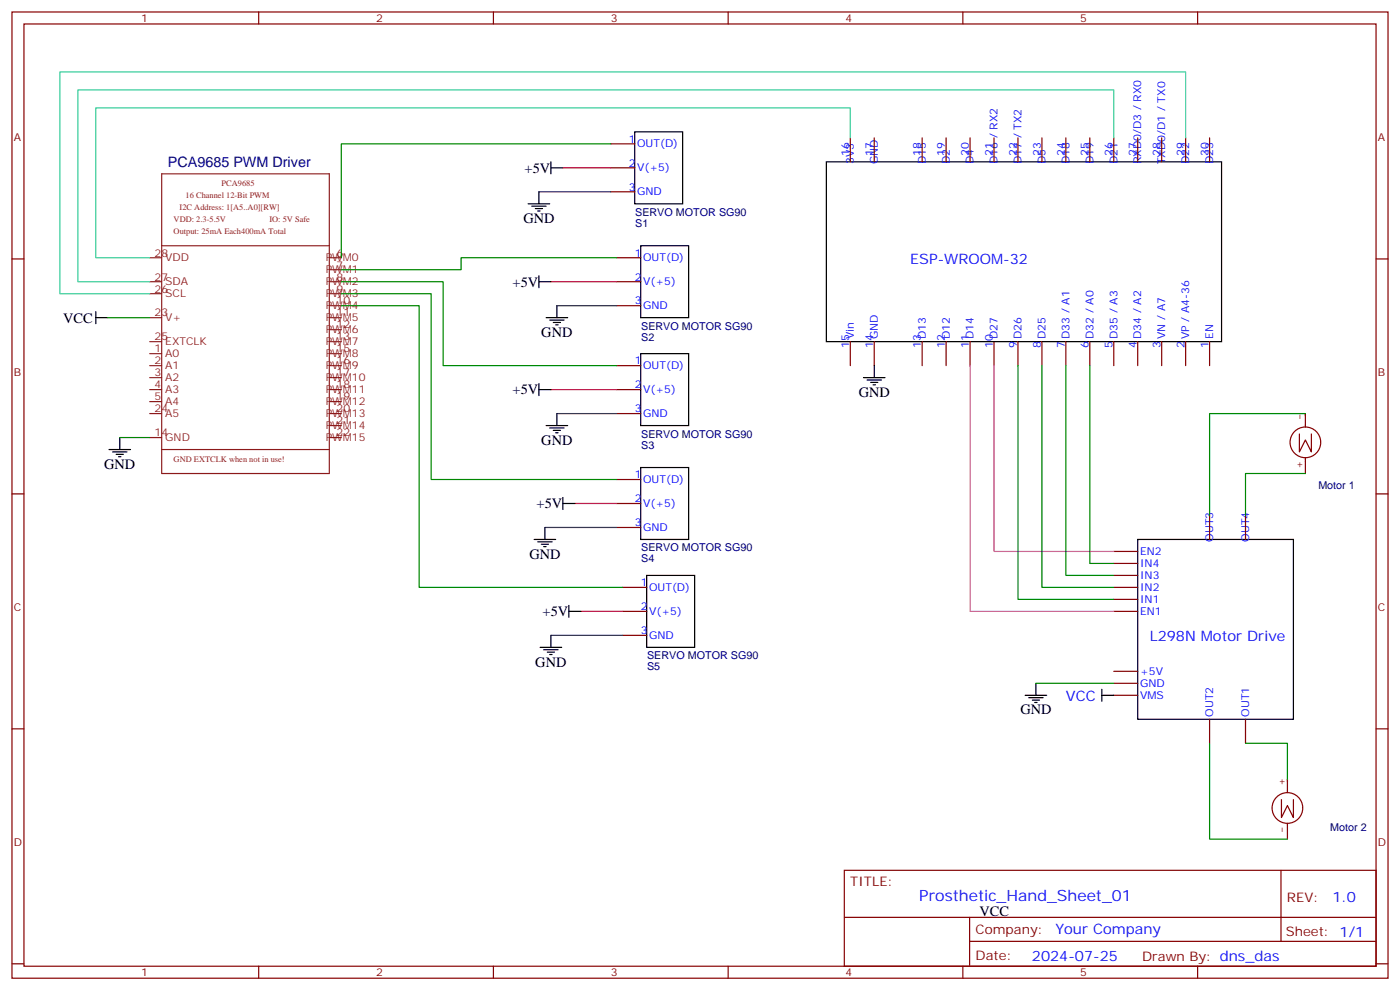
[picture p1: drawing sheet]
<svg xmlns="http://www.w3.org/2000/svg" width="412mm" height="292mm" viewBox="0 0 412 292" stroke-linecap="round" stroke-linejoin="round" font-family="sans-serif">
<g fill="none" stroke="#870000" stroke-width=".35">
<path d="M3.5 3.5h405.4v284.4h-405.4zM7.1 7.1h398.2v277.2h-398.2zM76.2 3.5v3.6M145.3 3.5v3.6M214.5 3.5v3.6M283.6 3.5v3.6M352.8 3.5v3.6M179.9 42.3h7.1M179.9 49.4h7.1M179.9 56.4h7.1M250.5 40.6v7M257.5 40.6v7"/>
<path d="M271.6 40.6v7M278.7 40.6v7M285.8 40.6v7M292.8 40.6v7M299.9 40.6v7M306.9 40.6v7M314 40.6v7M321 40.6v7M328.1 40.6v7M335.1 40.6v7M342.2 40.6v7M349.2 40.6v7"/>
<path d="M356.3 40.6v7M3.5 76.2h3.6M181.7 75.8h7M405.3 76.2h3.6M181.7 82.9h7M181.7 90h7M181.7 107.6h7M181.7 114.7h7M250.5 100.5v7.1M257.5 100.5v7.1M271.6 100.5v7.1M278.7 100.5v7.1"/>
<path d="M285.8 100.5v7.1M292.8 100.5v7.1M299.9 100.5v7.1M306.9 100.5v7.1M314 100.5v7.1M321 100.5v7.1M328.1 100.5v7.1M335.1 100.5v7.1M342.2 100.5v7.1M349.2 100.5v7.1M356.3 100.5v7.1M181.7 121.7h7"/>
<path d="M3.5 145.3h3.6M181.7 141.1h7M181.7 148.2h7M181.7 155.2h7M356.3 151.7v7.1M366.9 151.7v7.1M405.3 145.3h3.6M183.4 172.9h7.1M183.4 179.9h7.1M328.1 162.3h7M328.1 165.8h7M328.1 169.3h7"/>
<path d="M328.1 176.4h7M328.1 172.9h7M328.1 179.9h7M183.4 187h7.1M328.1 197.6h7M3.5 214.5h3.6M328.1 204.6h7M328.1 201.1h7M356.3 211.7v7M366.9 211.7v7M405.3 214.5h3.6M248.7 256.1h156.6v28.2h-156.6z"/>
<path d="M377.3 256.1v20.9M248.7 270h156.5M285.6 277h119.6M285.6 270v14.1M3.5 283.6h3.6M76.2 284.3v3.6M145.3 284.3v3.6M214.5 284.3v3.6M283.6 284.3v3.6M352.8 284.3v3.6M405.3 283.6h3.6"/>
</g>
<g fill="none" stroke="#000" stroke-width=".35">
<path d="M187 38.8h14.1v21.2h-14.1zM155.6 60h6.3M158.7 56.4v3.6M162.3 49.4h3.5M162.3 47.6v3.6M243.4 47.6h116.4v52.9h-116.4zM156.6 60.7h4.3M157.7 61.4h2.1M158.4 62.1h.7M188.7 72.3h14.1v21.2h-14.1zM28.2 93.5h3.5M28.2 91.7v3.5"/>
<path d="M158.7 81.1v3.6M158.7 82.9h3.6M160.9 93.5h6.3M161.9 94.2h4.3M163 94.9h2.1M163.7 95.6h.7M164 90v3.5M158.7 114.7h3.6M158.7 112.9v3.5M188.7 104.1h14.1v21.1h-14.1zM254.4 111.1h6.3M255.4 111.8h4.2"/>
<path d="M256.5 112.5h2.1M257.2 113.2h.7M257.5 107.6v3.5M32.1 132.3h6.4M33.2 133h4.2M34.2 133.7h2.1M34.9 134.4h.7M35.3 128.8v3.5M160.9 125.2h6.3M161.9 125.9h4.3M163 126.6h2.1M163.7 127.4h.7"/>
<path d="M164 121.7v3.5M188.7 137.6h14.1v21.2h-14.1zM157.3 158.8h6.4M158.4 159.5h4.2M160.5 155.2v3.6M165.8 148.2h3.5M165.8 146.4v3.5M335.1 158.8h45.9v52.9h-45.9zM159.5 160.2h2.1M160.2 160.9h.7M167.6 179.9h3.5M167.6 178.2v3.5"/>
<path d="M190.5 169.3h14.1v21.2h-14.1zM159.1 190.5h6.4M160.2 191.2h4.2M161.2 191.9h2.1M161.9 192.6h.7M162.3 187v3.5M302 204.6h6.3M303 205.3h4.3M304.1 206h2.1M304.8 206.7h.7M305.2 201.1v3.5M324.6 204.6h3.5"/>
<path d="M324.6 202.8v3.6"/>
</g>
<path d="M382.8 127.7v5.3l1.7-3.5 1.8 3.5v-5.3M384.5 121.7v4M384.5 134.7v4.6M389 130a4.5 4.5 0 0 0-6.6-3.8 4.5 4.5 0 0 0-.5 7.6 4.5 4.5 0 0 0 7.1-2.8v-.8M377.5 235.3v5.3l1.7-3.5 1.8 3.5v-5.3M379.2 229.3v4M383.7 237.6a4.5 4.5 0 0 0-6.6-3.8 4.5 4.5 0 0 0-.5 7.6 4.5 4.5 0 0 0 7.1-2.8l.1-.8M379.2 242.3v4.6" fill="none" stroke="#850000" stroke-width=".35"/>
<g fill="none" stroke="#008700" stroke-width=".35">
<path d="M179.9 42.3h-79.4v33.5M181.7 75.8h-45.9v3.6h-35.3M31.7 93.5h12.4M100.5 82.9h30v24.7h51.2M100.5 86.4h26.5v54.7h54.7M100.5 90h23v82.9h59.9M299.9 107.6v68.8h28.2M306.9 107.6v65.3h21.2M314 107.6v61.7h14.1M321 107.6v58.2h7.1M35.3 128.8h8.8M384.5 139.3h-17.6v12.4"/>
<path d="M384.5 121.7h-28.2v30M305.2 201.1h22.9M356.3 218.7v28.2h22.9M366.9 218.7h12.3v10.6"/>
</g>
<path d="M165.8 49.4h14.1M162.3 82.9h19.4M162.3 114.7h19.4M169.3 148.2h12.4M171.1 179.9h12.3" fill="none" stroke="#f00" stroke-width=".35"/>
<path d="M158.7 56.4h21.2M164 90h17.7M164 121.7h17.7M160.5 155.2h21.2M162.3 187h21.1" fill="none" stroke="#333" stroke-width=".35"/>
<path d="M285.8 107.6v72.3h42.3M292.8 107.6v54.7h35.3" fill="none" stroke="#f0f" stroke-width=".35"/>
<g fill="none" stroke="#8c2424" stroke-width=".35">
<path d="M47.6 51.2h49.4v88.1h-49.4zM44.1 75.8h3.5M47.6 72.3h49.4M97 75.8h3.5M97 79.4h3.5M44.1 82.9h3.5M44.1 86.4h3.5M44.1 93.5h3.5M97 82.9h3.5M97 86.4h3.5M97 90h3.5M97 93.5h3.5"/>
<path d="M97 97h3.5M44.1 100.5h3.5M44.1 104.1h3.5M44.1 107.6h3.5M44.1 111.1h3.5M44.1 114.7h3.5M44.1 118.2h3.5M97 100.5h3.5M97 104.1h3.5M97 107.6h3.5M97 111.1h3.5M97 114.7h3.5"/>
<path d="M97 118.2h3.5M44.1 121.7h3.5M44.1 128.8h3.5M47.6 132.3h49.4M97 121.7h3.5M97 125.2h3.5M97 128.8h3.5"/>
</g>
<path d="M250.5 40.6v-8.8h-222.3v44h15.9M328.1 40.6v-14.1h-305.2v56.4h21.2M349.2 40.6v-19.4h-331.6v65.2h26.5" fill="none" stroke="#3c9" stroke-width=".35"/>
<text font-size="4.6" fill="#00f" x="270.8" y="265.1">Prosthetic_Hand_Sheet_01</text>
<text font-size="4.2" fill="#000080" x="49.4" y="49.1">PCA9685 PWM Driver</text>
<g font-size="4.2">
<text x="154.5" y="50.8">+5V</text>
<text x="154.2" y="65.6">GND</text>
<text x="151" y="84.3">+5V</text>
<text x="18.6" y="94.9">VCC</text>
<text x="159.5" y="99.1">GND</text>
<text x="151" y="116.1">+5V</text>
<text x="252.9" y="116.8">GND</text>
<text x="159.5" y="130.9">GND</text>
<text x="30.7" y="137.9">GND</text>
<text x="158.1" y="149.6">+5V</text>
<text x="155.9" y="164.4">GND</text>
<text x="159.8" y="181.3">+5V</text>
<text x="157.7" y="196.1">GND</text>
<text x="300.6" y="210.3">GND</text>
<text x="288.5" y="269.5">VCC</text>
</g>
<g font-size="4.2" fill="#00f">
<text x="268.1" y="77.6">ESP-WROOM-32</text>
<text x="338.7" y="188.7">L298N Motor Drive</text>
<text x="314" y="206.4">VCC</text>
<text x="392.5" y="265.4">1.0</text>
<text x="310.9" y="274.9">Your Company</text>
<text x="304" y="282.7">2024-07-25</text>
</g>
<g font-size="3.9" fill="#800">
<text x="250.5" y="260.7">TITLE:</text>
<text x="379.1" y="265.4">REV:</text>
<text x="287.4" y="274.9">Company:</text>
<text x="378.7" y="275.5">Sheet: 1/1</text>
<text x="287.4" y="282.6">Date:</text>
<text x="336.4" y="282.7">Draw</text>
<text x="346.6" y="282.7">n By: dns_das</text>
</g>
<g font-size="3.2" fill="#800">
<text x="41.6" y="6.5">1</text>
<text x="110.8" y="6.5">2</text>
<text x="179.9" y="6.5">3</text>
<text x="249.1" y="6.5">4</text>
<text x="318.2" y="6.5">5</text>
<text x="4.1" y="41.6">A</text>
<text x="405.9" y="41.6">A</text>
<text x="4.1" y="110.8">B</text>
<text x="405.9" y="110.8">B</text>
<text x="4.1" y="179.9">C</text>
<text x="405.9" y="179.9">C</text>
<text x="4.1" y="249.1">D</text>
<text x="405.9" y="249.1">D</text>
<text x="41.6" y="287.3">1</text>
<text x="110.8" y="287.3">2</text>
<text x="179.9" y="287.3">3</text>
<text x="249.1" y="287.3">4</text>
<text x="318.2" y="287.3">5</text>
</g>
<g font-size="3.2" fill="#00f">
<text x="185.2" y="42">1</text>
<text x="187.7" y="43.4">OUT(D)</text>
<text x="250.1" y="45.9" transform="rotate(-90 250.1 45.9)">16</text>
<text x="257.2" y="45.9" transform="rotate(-90 257.2 45.9)">17</text>
<text x="271.3" y="45.9" transform="rotate(-90 271.3 45.9)">18</text>
<text x="278.3" y="45.9" transform="rotate(-90 278.3 45.9)">19</text>
<text x="285.4" y="45.9" transform="rotate(-90 285.4 45.9)">20</text>
<text x="292.5" y="45.9" transform="rotate(-90 292.5 45.9)">21</text>
<text x="299.5" y="45.9" transform="rotate(-90 299.5 45.9)">22</text>
<text x="306.6" y="45.9" transform="rotate(-90 306.6 45.9)">23</text>
<text x="313.6" y="45.9" transform="rotate(-90 313.6 45.9)">24</text>
<text x="320.7" y="45.9" transform="rotate(-90 320.7 45.9)">25</text>
<text x="327.7" y="45.9" transform="rotate(-90 327.7 45.9)">26</text>
<text x="334.8" y="45.9" transform="rotate(-90 334.8 45.9)">27</text>
<text x="341.8" y="45.9" transform="rotate(-90 341.8 45.9)">28</text>
<text x="348.9" y="45.9" transform="rotate(-90 348.9 45.9)">29</text>
<text x="356" y="45.9" transform="rotate(-90 356 45.9)">30</text>
<text x="185.2" y="49">2</text>
<text x="187.7" y="50.4">V(+5)</text>
<text x="251.5" y="48.3" transform="rotate(-90 251.5 48.3)">3V3</text>
<text x="258.6" y="48.3" transform="rotate(-90 258.6 48.3)">GND</text>
<text x="272.7" y="48.3" transform="rotate(-90 272.7 48.3)">D15</text>
<text x="279.8" y="48.3" transform="rotate(-90 279.8 48.3)">D2</text>
<text x="286.8" y="48.3" transform="rotate(-90 286.8 48.3)">D4</text>
<text x="293.9" y="48.3" transform="rotate(-90 293.9 48.3)">D16 / RX2</text>
<text x="300.9" y="48.3" transform="rotate(-90 300.9 48.3)">D17 / TX2</text>
<text x="308" y="48.3" transform="rotate(-90 308 48.3)">D5</text>
<text x="315" y="48.3" transform="rotate(-90 315 48.3)">D18</text>
<text x="322.1" y="48.3" transform="rotate(-90 322.1 48.3)">D19</text>
<text x="329.1" y="48.3" transform="rotate(-90 329.1 48.3)">D21</text>
<text x="336.2" y="48.3" transform="rotate(-90 336.2 48.3)">RXD0/D3 / RX0</text>
<text x="343.3" y="48.3" transform="rotate(-90 343.3 48.3)">TXD0/D1 / TX0</text>
<text x="350.3" y="48.3" transform="rotate(-90 350.3 48.3)">D22</text>
<text x="357.4" y="48.3" transform="rotate(-90 357.4 48.3)">D23</text>
<text x="185.2" y="56.1">3</text>
<text x="187.7" y="57.5">GND</text>
<text x="187" y="75.5">1</text>
<text x="189.4" y="76.9">OUT(D)</text>
<text x="187" y="82.5">2</text>
<text x="189.4" y="84">V(+5)</text>
<text x="187" y="89.6">3</text>
<text x="189.4" y="91">GND</text>
<text x="251.5" y="99.8" transform="rotate(-90 251.5 99.8)">Vin</text>
<text x="258.6" y="99.8" transform="rotate(-90 258.6 99.8)">GND</text>
<text x="272.7" y="99.8" transform="rotate(-90 272.7 99.8)">D13</text>
<text x="279.8" y="99.8" transform="rotate(-90 279.8 99.8)">D12</text>
<text x="286.8" y="99.8" transform="rotate(-90 286.8 99.8)">D14</text>
<text x="293.9" y="99.8" transform="rotate(-90 293.9 99.8)">D27</text>
<text x="300.9" y="99.8" transform="rotate(-90 300.9 99.8)">D26</text>
<text x="308" y="99.8" transform="rotate(-90 308 99.8)">D25</text>
<text x="315" y="99.8" transform="rotate(-90 315 99.8)">D33 / A1</text>
<text x="322.1" y="99.8" transform="rotate(-90 322.1 99.8)">D32 / A0</text>
<text x="329.1" y="99.8" transform="rotate(-90 329.1 99.8)">D35 / A3</text>
<text x="336.2" y="99.8" transform="rotate(-90 336.2 99.8)">D34 / A2</text>
<text x="343.3" y="99.8" transform="rotate(-90 343.3 99.8)">VN / A7</text>
<text x="350.3" y="99.8" transform="rotate(-90 350.3 99.8)">VP / A4-36</text>
<text x="357.4" y="99.8" transform="rotate(-90 357.4 99.8)">EN</text>
<text x="187" y="107.2">1</text>
<text x="250.1" y="102.3" transform="rotate(-90 250.1 102.3)">15</text>
<text x="257.2" y="102.3" transform="rotate(-90 257.2 102.3)">14</text>
<text x="271.3" y="102.3" transform="rotate(-90 271.3 102.3)">13</text>
<text x="278.3" y="102.3" transform="rotate(-90 278.3 102.3)">12</text>
<text x="285.4" y="102.3" transform="rotate(-90 285.4 102.3)">11</text>
<text x="292.5" y="102.3" transform="rotate(-90 292.5 102.3)">10</text>
<text x="299.5" y="102.3" transform="rotate(-90 299.5 102.3)">9</text>
<text x="306.6" y="102.3" transform="rotate(-90 306.6 102.3)">8</text>
<text x="313.6" y="102.3" transform="rotate(-90 313.6 102.3)">7</text>
<text x="320.7" y="102.3" transform="rotate(-90 320.7 102.3)">6</text>
<text x="327.7" y="102.3" transform="rotate(-90 327.7 102.3)">5</text>
<text x="334.8" y="102.3" transform="rotate(-90 334.8 102.3)">4</text>
<text x="341.8" y="102.3" transform="rotate(-90 341.8 102.3)">3</text>
<text x="348.9" y="102.3" transform="rotate(-90 348.9 102.3)">2</text>
<text x="356" y="102.3" transform="rotate(-90 356 102.3)">1</text>
<text x="189.4" y="108.7">OUT(D)</text>
<text x="187" y="114.3">2</text>
<text x="189.4" y="115.7">V(+5)</text>
<text x="187" y="121.4">3</text>
<text x="189.4" y="122.8">GND</text>
<text x="187" y="140.8">1</text>
<text x="189.4" y="142.2">OUT(D)</text>
<text x="187" y="147.8">2</text>
<text x="189.4" y="149.2">V(+5)</text>
<text x="187" y="154.9">3</text>
<text x="189.4" y="156.3">GND</text>
<text x="357.4" y="159.5" transform="rotate(-90 357.4 159.5)">OUT3</text>
<text x="367.9" y="159.5" transform="rotate(-90 367.9 159.5)">OUT4</text>
<text x="335.8" y="163.3">EN2</text>
<text x="335.8" y="166.9">IN4</text>
<text x="188.7" y="172.5">1</text>
<text x="191.2" y="173.9">OUT(D)</text>
<text x="335.8" y="170.4">IN3</text>
<text x="335.8" y="173.9">IN2</text>
<text x="188.7" y="179.6">2</text>
<text x="335.8" y="177.4">IN1</text>
<text x="191.2" y="181">V(+5)</text>
<text x="335.8" y="181">EN1</text>
<text x="188.7" y="186.6">3</text>
<text x="191.2" y="188">GND</text>
<text x="335.8" y="202.1">GND</text>
<text x="335.8" y="198.6">+5V</text>
<text x="335.8" y="205.7">VMS</text>
<text x="357.4" y="211" transform="rotate(-90 357.4 211)">OUT2</text>
<text x="367.9" y="211" transform="rotate(-90 367.9 211)">OUT1</text>
</g>
<g font-size="3.2" fill="#000080">
<text x="187.1" y="63.5">SERVO MOTOR SG90</text>
<text x="187.1" y="66.7">S1</text>
<text x="188.9" y="97">SERVO MOTOR SG90</text>
<text x="188.9" y="100.2">S2</text>
<text x="188.9" y="128.8">SERVO MOTOR SG90</text>
<text x="188.9" y="132">S3</text>
<text x="388.3" y="144">Motor 1</text>
<text x="188.9" y="162.3">SERVO MOTOR SG90</text>
<text x="188.9" y="165.5">S4</text>
<text x="190.6" y="194">SERVO MOTOR SG90</text>
<text x="190.6" y="197.3">S5</text>
<text x="391.9" y="244.5">Motor 2</text>
</g>
<g font-size="3.2" fill="#8d2323">
<text x="45.5" y="75.5">28</text>
<text x="48.7" y="76.9">VDD</text>
<text x="96" y="76.9">PWM0</text>
<text x="99.1" y="75.5">6</text>
<text x="45.5" y="82.5">27</text>
<text x="48.7" y="84">SDA</text>
<text x="96" y="80.4">PWM1</text>
<text x="96" y="84">PWM2</text>
<text x="99.1" y="79">7</text>
<text x="99.1" y="82.5">8</text>
<text x="45.5" y="86.1">26</text>
<text x="48.7" y="87.5">SCL</text>
<text x="96" y="87.5">PWM3</text>
<text x="99.1" y="86.1">9</text>
<text x="99.1" y="89.6">10</text>
<text x="45.5" y="93.1">23</text>
<text x="48.7" y="94.5">V+</text>
<text x="96" y="91">PWM4</text>
<text x="96" y="94.5">PWM5</text>
<text x="99.1" y="93.1">11</text>
<text x="45.5" y="100.2">25</text>
<text x="48.7" y="101.6">EXTCLK</text>
<text x="96" y="98.1">PWM6</text>
<text x="96" y="101.6">PWM7</text>
<text x="99.1" y="96.7">12</text>
<text x="99.1" y="100.2">13</text>
<text x="45.5" y="103.7">1</text>
<text x="45.5" y="107.2">2</text>
<text x="48.7" y="105.1">A0</text>
<text x="96" y="105.1">PWM8</text>
<text x="99.1" y="103.7">15</text>
<text x="99.1" y="107.2">16</text>
<text x="45.5" y="110.8">3</text>
<text x="48.7" y="108.7">A1</text>
<text x="48.7" y="112.2">A2</text>
<text x="96" y="108.7">PWM9</text>
<text x="96" y="112.2">PWM10</text>
<text x="99.1" y="110.8">17</text>
<text x="45.5" y="114.3">4</text>
<text x="45.5" y="117.8">5</text>
<text x="48.7" y="115.7">A3</text>
<text x="48.7" y="119.2">A4</text>
<text x="96" y="115.7">PWM11</text>
<text x="96" y="119.2">PWM12</text>
<text x="99.1" y="114.3">18</text>
<text x="99.1" y="117.8">19</text>
<text x="45.5" y="121.4">24</text>
<text x="48.7" y="122.8">A5</text>
<text x="96" y="122.8">PWM13</text>
<text x="99.1" y="121.4">20</text>
<text x="99.1" y="124.9">21</text>
<text x="45.5" y="128.4">14</text>
<text x="48.7" y="129.8">GND</text>
<text x="96" y="126.3">PWM14</text>
<text x="96" y="129.8">PWM15</text>
<text x="99.1" y="128.4">22</text>
</g>
<g font-size="3.2" fill="#840000">
<text x="383.8" y="123.5" transform="rotate(-90 383.8 123.5)">-</text>
<text x="383.8" y="137.6" transform="rotate(-90 383.8 137.6)">+</text>
<text x="378.5" y="231.1" transform="rotate(-90 378.5 231.1)">+</text>
<text x="378.5" y="245.2" transform="rotate(-90 378.5 245.2)">-</text>
</g>
<g font-size="2.5" fill="#8d2323">
<text x="54.7" y="58.2">16 Channel 12-Bit PWM</text>
<text x="65.3" y="54.7">PCA9685</text>
<text x="51.2" y="65.3">VDD: 2.3-5.5V</text>
<text x="52.9" y="61.7">I2C Address: 1[A5..A0][RW]</text>
<text x="79.4" y="65.3">IO: 5V Safe</text>
<text x="51.2" y="68.8">Output: 25mA Each400mA Total</text>
<text x="51.2" y="135.8">GND EXTCLK when not in use!</text>
</g>
</svg>
